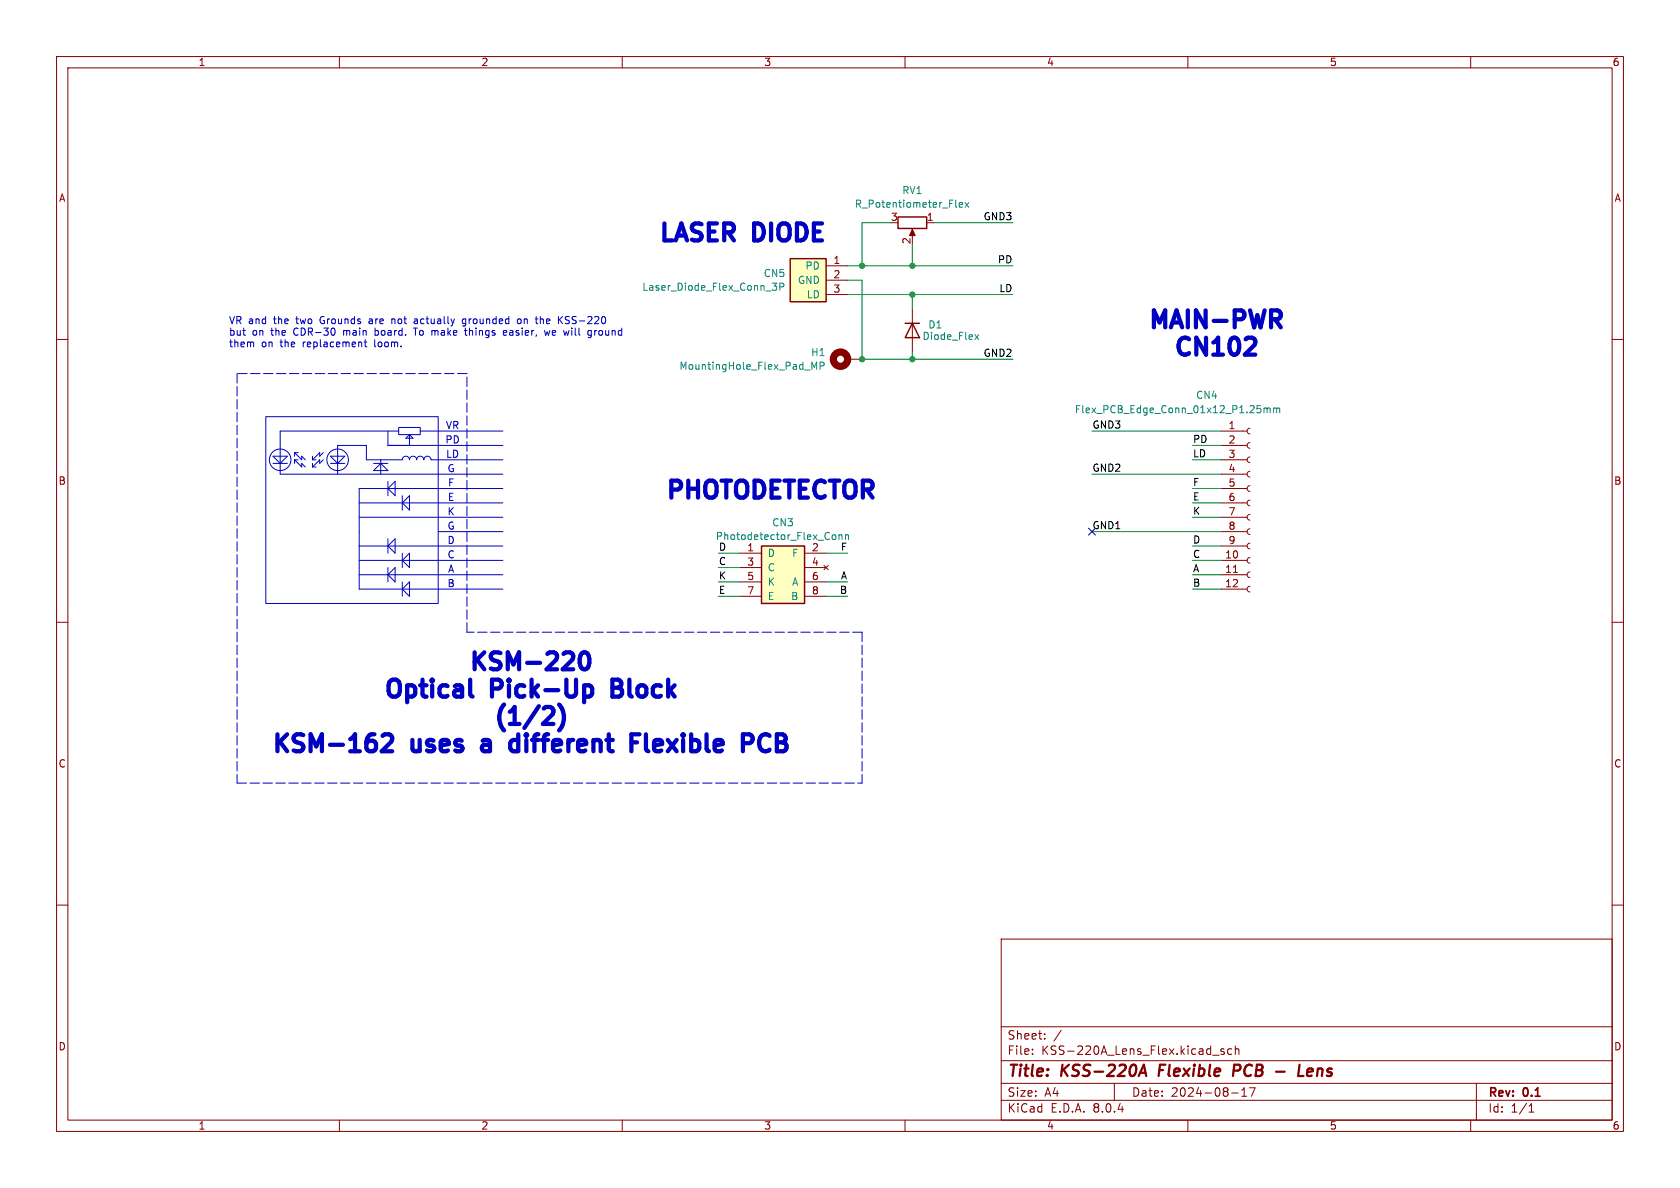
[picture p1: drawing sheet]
<svg xmlns="http://www.w3.org/2000/svg" width="297mm" height="210mm" viewBox="0 0 297 210" stroke-linecap="round" stroke-linejoin="round" font-family="sans-serif">
<g fill="none" stroke="#840000" stroke-width=".18">
<path d="M10 10h277v190h-277zM12 12h273v186h-273zM60 10v2M110 10v2M160 10v2M210 10v2M260 10v2M10 60h2M285 60h2M10 110h2M285 110h2M10 160h2"/>
<path d="M285 160h2M177 166h108v32h-108zM60 198v2M110 198v2M160 198v2M177 194.5h108M177 191.5h108M177 187.5h108M177 181.5h108M182.5 186.3v.1M182.5 185.5v.1M184.7 183.6v.1"/>
<path d="M184.7 182.8v.1M187.6 182.1l-1.3 2M197 191.5v3M210 198v2M214.4 186.5h1.1M216.4 185.5l-.4-.1-.2 .2 .1 .2 .5 .2v.3h-.6M217.7 193.2h1.2M217.7 185.5l-.4-.1-.3 .3v.4l.2 .2h.5M218.4 185.5l.2-.1 .4 .1v.9M218.4 184.9v1.5M219.5 193.8h.9M219.5 192.7l.5-.4v1.5"/>
<path d="M220.9 192.3h1l-.7 1.5M260 198v2M261 191.5v6.5M270.3 196.6h.9M270.3 195.5l.4-.4v1.5"/>
</g>
<path d="M201.3 190.2l.9-2 .4 2M201.6 189.6h.9M205.1 188.2l-.3 2M219 188.2h-.8l-.2 2M219.1 189.2l-1 .1M225.6 189.4h1.5M229.7 188.2l-.2 2h.9M232 189l-.2-.1-.5 .1-.2 .9 .2 .3 .6-.1M232.1 189.4l-1 .1" fill="none" stroke="#840000" stroke-width=".4"/>
<path d="M134.6 96.5h7.6v10.2h-7.6z" fill="#ffffc2"/>
<path d="M158.7 38.4h5.1v2h-5.1zM160 57.2h2.6M161.3 57.2l1.3 2.5h-2.6zM134.6 96.5h7.6v10.2h-7.6z" fill="none" stroke="#840000" stroke-width=".25"/>
<g fill="none" stroke="#840000" stroke-width=".18">
<path d="M163.8 39.4h1.3M161.3 40.9v1M161.3 54.6v7.6M130.8 97.8h3.8M142.2 97.8h3.8M145.7 99.9l.7 .8M146.4 99.9l-.7 .8M130.8 100.3h3.8M130.8 102.9h3.8M130.8 105.4h3.8M142.2 100.3h3.8M142.2 102.9h3.8"/>
<path d="M142.2 105.4h3.8"/>
</g>
<path d="M169.6 36.2l.6-.1-.1-.2-.3-.1-.2 .2v.6h.5M170.6 35.8l.7 .8M171.3 35.8l-.7 .8M172.4 59.2l.6 .8M173 59.2l-.6 .8M147.4 94.5l.3 .1 .1 .2-.1 .5-.3 .1M148.3 94.7l.2-.2 .3 .1 .1 .8M148.3 94.5v.9M149.5 94.7l.1-.2 .4 .1v.8M149.5 94.5v.9" fill="none" stroke="#008484" stroke-width=".18"/>
<path d="M161.3 40.5l.5 1.2h-1z" fill="#840000" stroke="#840000" stroke-width=".18"/>
<path d="M139.7 45.7h6.3v7.6h-6.3z" fill="#ffffc2"/>
<path d="M139.7 45.7h6.3v7.6h-6.3z" fill="none" stroke="#840000" stroke-width=".25"/>
<g fill="none" stroke="#840000" stroke-width=".18">
<path d="M146 47h3.9M146 49.5h3.9M146 52.1h3.9M149.9 63.5h2.5M215.9 78.7h4.6M215.9 76.2h4.6M221 78.2l-.4 .2-.1 .3 .1 .4 .4 .1M221 75.7l-.4 .1-.1 .4 .1 .4 .4 .1M215.9 99.1h4.6M215.9 96.5h4.6M215.9 94h4.6M215.9 91.4h4.6"/>
<path d="M215.9 88.9h4.6M215.9 86.4h4.6M215.9 83.8h4.6M215.9 81.3h4.6M221 98.6l-.4 .1-.1 .4 .1 .3 .4 .2M221 96l-.4 .2-.1 .3 .1 .4 .4 .1M221 93.5l-.4 .1-.1 .4 .1 .3 .4 .2M221 90.9l-.4 .2-.1 .3 .1 .4 .4 .1M221 88.4l-.4 .1-.1 .4 .1 .4 .4 .1M221 85.9l-.4 .1-.1 .4 .1 .3 .4 .2M221 83.3l-.4 .2-.1 .3 .1 .4 .4 .1M221 80.8l-.4 .1-.1 .4 .1 .3 .4 .2"/>
<path d="M215.9 104.1h4.6M215.9 101.6h4.6M218 101.2h.8M221 103.6l-.4 .2-.1 .3 .1 .4 .4 .1M221 101.1l-.4 .1-.1 .4 .1 .4 .4 .1"/>
</g>
<path d="M136.5 50.1h.8l-.4 .4 .4 .2v.5l-.2 .1h-.5M137.9 50.7h.6l.1-.2-.1-.3-.6-.1v1.2M143.5 64l.4 .9 .5-.9v1.3M145 64.7l.6-.1 .1-.2-.1-.3-.6-.1v1.3M223.5 72.1v.9M223.5 72.2l.3-.1 .2 .2M224 72.3l.2-.2 .3 .1v.8M224 72.3v.7M225.2 72.2l.3-.1 .2 .2M225.2 72.1v.9M225.7 72.3l.2-.2 .3 .1v.8M225.7 72.3v.7" fill="none" stroke="#008484" stroke-width=".18"/>
<circle cx="148.6" cy="63.5" r="1.27" fill="none" stroke="#840000" stroke-width="1.3"/>
<g fill="none" stroke="#0000c2" stroke-width=".18">
<path d="M59.1 58.1l.1 .4-.1 .6M65.4 56.4h-.1M65.4 56.7l-.2 .2 .2 .3M66.3 58v1.3M66.3 59.2l.1 .1M66.4 58.4l-.1 .1M69.3 56.4v.8M69.6 56.4l-.3 .1M73.1 58h.7M73.3 56.4h.4M73.4 58v1.3M73.8 56.7h-.4l-.2 .2 .2 .3h.4"/>
<path d="M82.1 58.4h.5M82.3 58v1.1l.3 .2M82.3 56.4h-.3l-.3 .2 .2 .6h.4M82.3 56.4v1l-.1 .2M89 58.8l.6-.1-.1-.2-.3-.1-.2 .2v.6h.5M91.5 56.5l.2-.1 .4 .1v.5l-.1 .2h-.3l-.2-.1zM95.5 55.9v1.3M95.9 56.4l-.4 .1M96.2 58.4l.3 .9 .2-.6 .3 .6 .2-.9M98.9 56.5l.5 .7M99.4 55.9l-.7 .8M99.9 57.2h.2"/>
<path d="M100.2 55.9l-.3 .3 .3 .4M105.1 58.4v.9M105.5 58.4l-.4 .3M44.8 60.5v.8M47 73.7h30.5v33h-30.5zM64.4 60.5h.5M64.6 60v1.1l.3 .2M68.6 76.2v2.5h20.3M70.5 75.6h3.8v1.2h-3.8zM70.5 76.2h-21v7.6h39.4M71.8 77.5l.6-.7 .6 .7zM72.4 76.8v1.9"/>
<path d="M74.3 76.2h14.6M48.3 81.9h2.5M48.3 80.6h2.5l-1.3 1.3zM52.1 81.3h.6M52.1 80v.6M52.1 81.3v.6M52.1 80l1.2 1.3v-.7l.7 .7M52.1 81.3l1.2 1.3v-.7l.7 .7M52.1 80h.6M55.2 81.3h.7M55.2 82.6h.7M55.2 80.6v.7"/>
<path d="M55.2 81.9v.7M57.1 80l-.6 .6v-.6l-1.3 1.3M57.1 81.3l-.6 .6v-.6l-1.3 1.3M58.4 80.6h2.6l-1.3 1.3zM58.4 81.9h2.6M63.5 96.5h25.4M63.5 99.1h25.4M63.5 91.4h25.4M63.5 88.9h25.4M66 81.9h2.6M67.3 81.9l1.3 1.3h-2.6zM67.3 81.3v2.5"/>
<path d="M68.6 86.4l1.2-1.3v2.5zM68.6 85.1v2.5M68.6 95.3v2.5M68.6 96.5l1.2-1.2v2.5zM71.1 87.6v2.6M71.1 97.8v2.5M72.4 87.6v2.6l-1.3-1.3zM72.4 97.8v2.5l-1.3-1.2zM77.5 94h11.4M88.9 81.3h-12.7a.63 .63 0 0 0-.6-.7 .63 .63 0 0 0-.7 .7 .63 .63 0 0 0-.6-.7 .63 .63 0 0 0-.6 .7 .63 .63 0 0 0-.7-.7 .63 .63 0 0 0-.6 .7 .63 .63 0 0 0-.6-.7 .63 .63 0 0 0-.7 .7h-6.3v-2.6h-5.1v5.1M88.9 86.4h-25.4v17.7h25.4M63.5 101.6h25.4"/>
<path d="M68.6 100.3v2.6M69.8 100.3v2.6l-1.2-1.3zM71.1 102.9v2.5M72.4 102.9v2.5l-1.3-1.3z"/>
<circle cx="49.5" cy="81.3" r="1.9"/>
<circle cx="59.7" cy="81.3" r="1.9"/>
</g>
<g fill="none" stroke="#0000c2" stroke-width=".75">
<path d="M224.7 54.9h1.2a.81 .81 0 0 1 .6 .8 .81 .81 0 0 1-.6 .7h-1.2M225.4 56.4l1 1.5M221.9 60.6l-.1 .4-1.7 1.7h1.8M102.8 115.6a.72 .72 0 0 1 .7-.3 .72 .72 0 0 1 .6 .6 1.76 1.76 0 0 1-.6 2.4 .77 .77 0 0 1-.9-.6 2.56 2.56 0 0 1 .2-2.1zM66.3 131.2l.2 .3v.7l-.2 .3M67.6 130.1l.5-.3h.7a.81 .81 0 0 1 .4 1.3l-1.7 1.7h1.8M83.1 120.1v2.6l.2 .3 .3 .1M85.6 130.8l-.3 .1M86.6 131.5l-.3 .2h-.7a.59 .59 0 0 0-.4 .5 .59 .59 0 0 0 .4 .6h.7l.3-.1M86.6 131.2v1.6M90.2 131.4v.8l.3 .5 .3 .1h.5l.3-.1M91.6 129.8v3"/>
<path d="M97.7 126.3l-1.7 1.7h1.8M99.7 126.5a3.3 3.3 0 0 1-.9 2.6M103.6 121.1h.5l.5 .3 .1 .3v.9l-.1 .3-.5 .2h-.5M108.3 121.6h1M109.3 120.1h-1v3h1.1M111.6 129.8h1.5M111.6 131.2h1M114.2 129.8v2.6l.1 .3 .3 .1M136.1 130.1a1.12 1.12 0 0 0-1.3-.2 1.12 1.12 0 0 0-.6 1.2 1.27 1.27 0 0 0 .3 1.3 1.27 1.27 0 0 0 1.4 .3l.2-.2"/>
</g>
<path d="M41.9 66v72.4M82.5 66h-40.6M82.5 111.8v-45.8M152.4 111.8h-69.9M152.4 111.8v26.6M41.9 138.4h110.5" fill="none" stroke="#0000c2" stroke-width=".18" stroke-dasharray="1.7 .6"/>
<g fill="none" stroke="#008400" stroke-width=".18">
<path d="M157.5 39.4h-5.1v7.6M165.1 39.4h14M149.9 49.5h2.5v14h26.7M149.9 52.1h29.2M149.9 47h29.2M161.3 43.2v3.8M161.3 52.1v2.5M161.3 62.2v1.3M193 76.2h22.9M210.8 78.7h5.1M127 97.8h3.8M146 97.8h3.9"/>
<path d="M193 83.8h22.9M193 94h22.9M210.8 99.1h5.1M210.8 88.9h5.1M210.8 86.4h5.1M210.8 91.4h5.1M210.8 96.5h5.1M210.8 81.3h5.1M127 102.9h3.8M127 105.4h3.8M127 100.3h3.8M146 102.9h3.9"/>
<path d="M146 105.4h3.9M210.8 104.1h5.1M210.8 101.6h5.1"/>
</g>
<path d="M192.4 93.4l1.2 1.2M193.6 93.4l-1.2 1.2" fill="none" stroke="#000084" stroke-width=".18"/>
<g fill="#008400" stroke="#008400" stroke-width=".18">
<circle cx="152.4" cy="63.5" r=".46"/>
<circle cx="161.3" cy="63.5" r=".46"/>
<circle cx="161.3" cy="52.1" r=".46"/>
<circle cx="161.3" cy="47" r=".46"/>
<circle cx="152.4" cy="47" r=".46"/>
</g>
<g font-size="4.2" fill="#0000c2">
<text x="115.9" y="43.8">LASER</text>
<text x="133.4" y="43.8">DIODE</text>
<text x="202.5" y="59.1">MAIN-PWR</text>
<text x="207" y="64">CN102</text>
<text x="117.1" y="89.2">PHOTODETECTOR</text>
<text x="82.4" y="119.6">KSM-220</text>
<text x="67.3" y="124.4">Optical</text>
<text x="87.1" y="124.4">Pick-Up</text>
<text x="110" y="124.4">Block</text>
<text x="86.7" y="129.2">(1/2)</text>
<text x="47.5" y="134.1">KSM-162</text>
<text x="73" y="134.1">uses</text>
<text x="93.7" y="134.1">different</text>
<text x="116.7" y="134.1">Flexible</text>
<text x="138" y="134.1">PCB</text>
</g>
<g font-size="2.8" fill="#840000">
<text x="178" y="190.9">Title:</text>
<text x="187.7" y="190.9">KSS-220A</text>
<text x="205.7" y="190.9">Flexible</text>
<text x="219.6" y="190.9">PCB</text>
<text x="232.8" y="190.9">Lens</text>
</g>
<g font-size="2.1" fill="#840000">
<text x="178" y="184">Sheet:</text>
<text x="178" y="186.7">File:</text>
<text x="184.1" y="186.7">KSS-220A_Lens_Flex.kicad_sch</text>
<text x="178" y="196.9">KiCad</text>
<text x="178" y="194.1">Size:</text>
<text x="184.7" y="194.1">A4</text>
<text x="185.7" y="196.9">E.D.A.</text>
<text x="193.3" y="196.9">8.0.4</text>
<text x="200" y="194.1">Date:</text>
<text x="207" y="194.1">2024-08-17</text>
<text x="263" y="194.3">Rev:</text>
<text x="263" y="196.9">Id:</text>
<text x="267.1" y="196.9">1/1</text>
<text x="269.4" y="194.3">0.1</text>
</g>
<g font-size="1.8" fill="#840000">
<text x="35" y="11.9">1</text>
<text x="85" y="11.9">2</text>
<text x="135" y="11.9">3</text>
<text x="185" y="11.9">4</text>
<text x="235" y="11.9">5</text>
<text x="285" y="11.9">6</text>
<text x="10.3" y="35.9">A</text>
<text x="285.3" y="35.9">A</text>
<text x="157.4" y="39.1">3</text>
<text x="163.8" y="39.1">1</text>
<text x="147.2" y="46.7">1</text>
<text x="161" y="43.3" transform="rotate(-90 161 43.3)">2</text>
<text x="147.2" y="49.3">2</text>
<text x="147.2" y="51.8">3</text>
<text x="217.1" y="75.9">1</text>
<text x="217.1" y="78.5">2</text>
<text x="217.1" y="81">3</text>
<text x="217.1" y="83.6">4</text>
<text x="10.3" y="85.9">B</text>
<text x="217.1" y="86.1">5</text>
<text x="217.1" y="88.6">6</text>
<text x="285.3" y="85.9">B</text>
<text x="217.1" y="91.2">7</text>
<text x="217.1" y="93.7">8</text>
<text x="132" y="97.5">1</text>
<text x="132" y="100.1">3</text>
<text x="143.4" y="97.5">2</text>
<text x="143.4" y="100.1">4</text>
<text x="216.5" y="98.8">10</text>
<text x="216.5" y="101.3">11</text>
<text x="217.1" y="96.3">9</text>
<text x="132" y="102.6">5</text>
<text x="132" y="105.2">7</text>
<text x="143.4" y="102.6">6</text>
<text x="143.4" y="105.2">8</text>
<text x="216.5" y="103.9">12</text>
<text x="10.3" y="135.9">C</text>
<text x="285.3" y="135.9">C</text>
<text x="10.3" y="185.9">D</text>
<text x="285.3" y="185.9">D</text>
<text x="35" y="199.9">1</text>
<text x="85" y="199.9">2</text>
<text x="135" y="199.9">3</text>
<text x="185" y="199.9">4</text>
<text x="235" y="199.9">5</text>
<text x="285" y="199.9">6</text>
</g>
<g font-size="1.8" fill="#008484">
<text x="159.4" y="34.5">RV1</text>
<text x="151" y="36.9">R_Potentiometer_Flex</text>
<text x="142.3" y="47.9">PD</text>
<text x="113.4" y="51.6">Laser_Diode_Flex_Conn_3P</text>
<text x="134.9" y="49.2">CN5</text>
<text x="141" y="50.4">GND</text>
<text x="142.5" y="52.9">LD</text>
<text x="164" y="58.3">D1</text>
<text x="120" y="65.6">MountingHole_Flex_Pad_MP</text>
<text x="143.3" y="63.2">H1</text>
<text x="163" y="60.3">Diode_Flex</text>
<text x="211.4" y="70.7">CN4</text>
<text x="189.9" y="73.3">Flex_PCB_Edge_Conn_01x12_P1.25mm</text>
<text x="126.4" y="95.7">Photodetector_Flex_Conn</text>
<text x="136.4" y="93.2">CN3</text>
<text x="135.6" y="98.7">D</text>
<text x="135.6" y="101.2">C</text>
<text x="139.9" y="98.7">F</text>
<text x="135.6" y="103.7">K</text>
<text x="135.6" y="106.3">E</text>
<text x="139.8" y="106.3">B</text>
<text x="139.9" y="103.7">A</text>
</g>
<g font-size="1.8">
<text x="173.8" y="39">GND3</text>
<text x="176.3" y="46.6">PD</text>
<text x="176.6" y="51.7">LD</text>
<text x="173.8" y="63.2">GND2</text>
<text x="193" y="75.9">GND3</text>
<text x="193" y="83.5">GND2</text>
<text x="210.8" y="80.9">LD</text>
<text x="210.8" y="78.4">PD</text>
<text x="210.8" y="86">F</text>
<text x="210.8" y="88.6">E</text>
<text x="193" y="93.6">GND1</text>
<text x="210.8" y="91.1">K</text>
<text x="127" y="100">C</text>
<text x="127" y="97.4">D</text>
<text x="148.6" y="97.4">F</text>
<text x="210.8" y="98.7">C</text>
<text x="210.8" y="96.2">D</text>
<text x="210.8" y="101.3">A</text>
<text x="127" y="102.5">K</text>
<text x="127" y="105.1">E</text>
<text x="148.4" y="105.1">B</text>
<text x="148.6" y="102.5">A</text>
<text x="210.8" y="103.8">B</text>
</g>
<g font-size="1.8" fill="#0000c2">
<text x="40.4" y="57.4">VR and</text>
<text x="40.4" y="59.4">but</text>
<text x="44.6" y="59.4">on</text>
<text x="48" y="59.4">the</text>
<text x="48.5" y="57.4">the</text>
<text x="52.2" y="59.4">CDR-30</text>
<text x="52.7" y="57.4">two</text>
<text x="57" y="57.4">Grounds</text>
<text x="61.2" y="59.4">main</text>
<text x="65.9" y="57.4">are</text>
<text x="66.9" y="59.4">board.</text>
<text x="70.1" y="57.4">not</text>
<text x="74.1" y="59.4">To make</text>
<text x="74.3" y="57.4">actually</text>
<text x="83" y="57.4">grounded</text>
<text x="83.5" y="59.4">things</text>
<text x="90.5" y="59.4">easier,</text>
<text x="93" y="57.4">on</text>
<text x="96.4" y="57.4">the</text>
<text x="98" y="59.4">we</text>
<text x="100.6" y="57.4">KSS-220</text>
<text x="101.6" y="59.4">will</text>
<text x="106" y="59.4">ground</text>
<text x="40.4" y="61.5">them</text>
<text x="46.2" y="61.5">on</text>
<text x="49.7" y="61.5">the</text>
<text x="53.8" y="61.5">replacement</text>
<text x="66.7" y="61.5">loom.</text>
<text x="78.7" y="76.1">VR</text>
<text x="78.6" y="78.6">PD</text>
<text x="78.8" y="81.1">LD</text>
<text x="79" y="83.7">G</text>
<text x="79.1" y="88.8">E</text>
<text x="79.1" y="86.2">F</text>
<text x="79" y="91.3">K</text>
<text x="79" y="93.8">G</text>
<text x="79" y="98.9">C</text>
<text x="79" y="96.4">D</text>
<text x="79.1" y="101.5">A</text>
<text x="79" y="104">B</text>
</g>
</svg>
